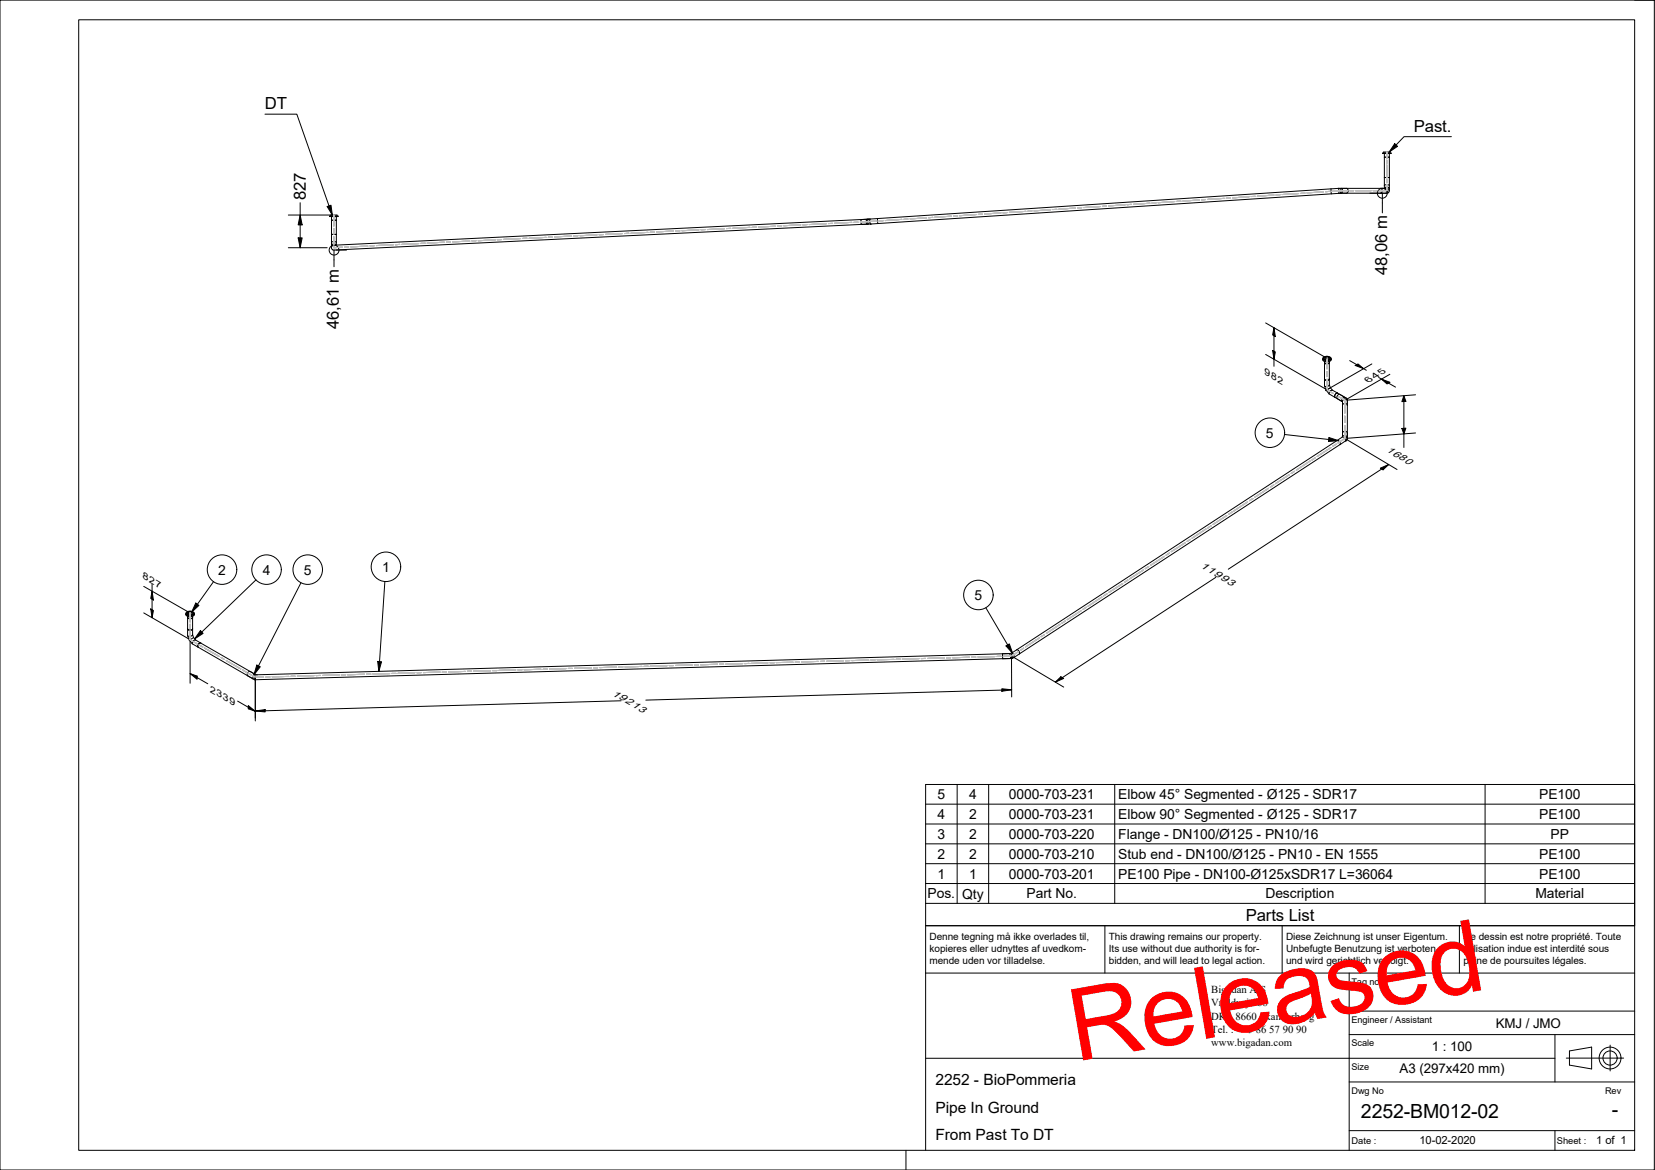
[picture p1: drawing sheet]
<svg xmlns="http://www.w3.org/2000/svg" width="420mm" height="297mm" viewBox="0 0 420 297" stroke-linecap="round" stroke-linejoin="round" font-family="sans-serif">
<!-- layer: 3D Sketch Geometry -->
<g fill="none" stroke="#c0c0c0" stroke-width=".25">
<path d="M352.1 38.6v1.6M84.8 54.6v2.7M84.8 58.1v1.3M145.1 59.9l-4.3 .2M146.7 59.8l-1.1 .1M151.6 59.6l-4.3 .2M153.2 59.5l-1.1 .1M158 59.3l-4.3 .2M159.6 59.2l-1 .1M164.5 59l-4.3 .2M166.1 58.9l-1 .1M171 58.7l-4.3 .2"/>
<path d="M172.6 58.6l-1.1 .1M177.4 58.4l-4.3 .2M179.1 58.3h-1.1M183.9 58.1l-4.3 .2M185.5 58h-1.1M190.4 57.7l-4.3 .2M192 57.6l-1.1 .1M196.8 57.4l-4.3 .2M198.5 57.3l-1.1 .1M203.3 57.1l-4.3 .2M204.9 57l-1.1 .1M209.8 56.8l-4.4 .2"/>
<path d="M211.4 56.7l-1.1 .1M216.2 56.5l-4.3 .2M217.8 56.4l-1.1 .1M222.6 56.1l-4.2 .3M224.2 56l-1 .1M228.9 55.7l-4.2 .3M230.5 55.6l-1.1 .1M235.2 55.3l-4.1 .3M236.8 55.2l-1 .1M241.5 54.9l-4.2 .2M243.1 54.8h-1M247.8 54.5l-4.2 .3"/>
<path d="M249.4 54.4h-1M254.1 54l-4.2 .3M255.7 54h-1.1M260.4 53.7l-4.2 .2M262 53.5l-1.1 .1M266.7 53.2l-4.2 .3M268.3 53.2h-1M273 52.8l-4.2 .3M274.6 52.7l-1 .1M279.3 52.4l-4.2 .3M280.9 52.3l-1 .1M285.6 52l-4.2 .3"/>
<path d="M287.2 51.9l-1.1 .1M291.9 51.6l-4.2 .3M293.5 51.5h-1.1M298.2 51.2l-4.2 .3M299.8 51.1h-1.1M304.5 50.8l-4.2 .2M306.1 50.7h-1M310.8 50.4l-4.2 .2M312.4 50.2l-1.1 .1M317.1 49.9l-4.2 .3M318.7 49.9h-1.1M323.4 49.5l-4.2 .3"/>
<path d="M325 49.4l-1.1 .1M329.7 49.1l-4.2 .3M331.3 49l-1.1 .1M336 48.7l-4.2 .3M337.6 48.6l-1.1 .1M342.2 48.4l-4.1 .2M342.7 48.4h1M344.2 48.4h3.9M348.6 48.4h1M352.1 46.8v1.6h-2M352.1 40.7v.8M352.1 41.9v3.3"/>
<path d="M352.1 45.6v.8M84.8 60.1v2.8l2.1-.1M88.5 62.7l-1 .1M93.4 62.5l-4.3 .2M95 62.4h-1.1M99.9 62.1l-4.4 .2M101.5 62l-1.1 .1M106.3 61.8l-4.3 .2M107.9 61.8h-1.1M112.8 61.5l-4.3 .2M114.4 61.5h-1.1M119.3 61.2l-4.4 .2"/>
<path d="M120.9 61.1l-1.1 .1M125.7 60.9l-4.3 .2M127.3 60.8l-1.1 .1M132.2 60.6l-4.4 .2M133.8 60.5h-1.1M138.6 60.3l-4.3 .2M140.3 60.2h-1.1M336.9 96.3v2.7l1.5 .9M336.9 91v2.6M336.9 94.3v1.3M328.6 119.7l-.8 .5M332.6 117l-3.5 2.4"/>
<path d="M333.9 116.2l-.8 .6M337.9 113.6l-3.5 2.3M339.2 112.8l-.9 .5M339.9 100.7l1.5 .9v3.2M341.4 108.1v3.2l-1.7 1.2M341.4 105.6v1.7M300.9 137.8l-3.6 2.3M302.2 136.9l-.9 .6M306.2 134.3l-3.6 2.3M307.5 133.5l-.9 .6M311.4 130.9l-3.5 2.3M312.8 130l-.9 .6"/>
<path d="M316.7 127.4l-3.5 2.3M318.1 126.6l-.9 .5M322 124l-3.5 2.3M323.4 123.1l-.9 .6M327.3 120.5l-3.5 2.3M48.3 155.6v2.3M48.3 158.5v1.1M269.2 158.5l-3.6 2.3M270.5 157.6l-.9 .6M274.4 155.1l-3.5 2.2M275.8 154.2l-.9 .6M279.7 151.6l-3.5 2.3"/>
<path d="M281.1 150.7l-.9 .6M285 148.2l-3.5 2.2M286.3 147.3l-.8 .6M290.3 144.7l-3.5 2.3M291.6 143.8l-.9 .6M295.6 141.3l-3.5 2.2M296.9 140.4l-.9 .6M48.3 160.2v2.2l1.8 1.1M50.5 163.7l1 .6M51.9 164.5l3.7 2.2M56.1 166.9l.9 .6M57.4 167.7l3.7 2.1"/>
<path d="M61.6 170.1l.9 .5M62.9 170.9l1.9 1h2.1M68.5 171.9h-1M73.3 171.7l-4.2 .1M73.9 171.7h1M79.8 171.5l-4.3 .1M81.3 171.5h-1M86.1 171.4l-4.2 .1M87.8 171.3l-1.1 .1M92.5 171.2l-4.2 .1M93.1 171.1h1M98.9 171l-4.2 .1"/>
<path d="M99.5 171h1M105.3 170.8l-4.3 .1M106.9 170.8h-1M111.7 170.6l-4.2 .2M113.3 170.6h-1M118.2 170.5l-4.3 .1M118.7 170.4h1M124.5 170.3l-4.2 .1M125.1 170.3h1.1M130.9 170.1l-4.2 .1M132.5 170l-1 .1M137.3 169.9l-4.2 .1"/>
<path d="M138.9 169.9h-1M143.7 169.7l-4.2 .2M144.3 169.7h1M150.2 169.6l-4.3 .1M150.7 169.5h1M156.5 169.4l-4.2 .1M158.2 169.3l-1.1 .1M162.9 169.2l-4.2 .1M164.5 169.1l-1 .1M169.3 169l-4.2 .1M169.9 169h1M175.7 168.9h-4.2"/>
<path d="M176.3 168.8h1M182.2 168.6l-4.3 .2M183.7 168.6h-1M188.6 168.5l-4.3 .1M190.2 168.4l-1.1 .1M194.9 168.3l-4.2 .1M195.5 168.3h1.1M201.3 168.1l-4.2 .1M201.9 168.1h1M207.7 167.9l-4.2 .1M209.3 167.9h-1M214.2 167.8l-4.3 .1"/>
<path d="M215.7 167.7l-1 .1M220.6 167.6l-4.3 .1M221.1 167.5h1.1M226.9 167.4l-4.2 .1M228.6 167.3l-1.1 .1M233.3 167.2l-4.2 .1M234.9 167.2h-1M239.7 167l-4.2 .2M241.3 167h-1M246.1 166.9l-4.2 .1M246.7 166.8h1M252.6 166.7l-4.3 .1"/>
<path d="M254.1 166.6l-1 .1M258.6 165.4l-1.8 1.2h-2.1M259.9 164.5l-.9 .6M263.9 162l-3.6 2.2M265.2 161.1l-.9 .6"/>
</g>
<!-- layer: Visible -->
<g fill="none" stroke="#000" stroke-width=".25">
<path d="M351 38.8h2.2v.2h-2.2zM351.3 38.8v-.2h1.6v.2M351.5 39h.1M351.5 39.9h1.2M351.5 39v8.8M352.7 39v.9M352.7 39.9v7.2M83.7 54.8h2.2v.2h-2.2zM84 54.8v-.2h1.6v.2M84.2 55.9v3.6h1.2h-1.2v3.4M84.2 55.9h1.2M84.2 55v.9"/>
<path d="M85.4 55v.9M85.4 55.9l-.1 6.3-.2-.2-.5-.1-.4 .2v.3M218.6 55.9l1.6-.2-.2 .1-.1 .5 .1 .5 .3 .1h-1.6l-.2-.4zM220.2 55.7l-135.6 6.6-.4 .2v.6l.2 .3 .4 .1 135.8-6.6M220.3 55.7h.2M220.5 55.7l-.2 .5 .3 .7M220.6 56.9h.4M220.9 55.6l-.4 .1M220.9 55.6l-.1 .7 .2 .6M220.9 55.6l-.7 .1M221 56.9h.1M222.8 55.5v1.3"/>
<path d="M222.8 56.8l-1.8 .1M337.9 47.9l.1 1.3M337.9 47.9l-117 7.7M339.8 47.8h12.5l.4 .6-.1 .4-.4 .3h-11.7M339.8 47.8l.1 .6v.7M339.8 47.8h.1M339.8 47.8l-1.9 .1M340.2 47.8l.3 .7-.1 .5-.3 .1M340.5 47.8l.3 .4v.6l-.3 .3M340.5 49.1l-117.7 7.7M341.8 47.8l.3 .1 .2 .4-.2 .6-.3 .2M350.5 47.8l.4 .4-.1 .7-.3 .2"/>
<path d="M351.5 47.1l.3-.2 .9 .2M351.5 45.1h1.2M351.5 47.8l.4-.3h.4l.4 .4M351.8 47.8l.3 .1 .2 .4-.1 .5-.4 .3M352.7 47.1v1.3M84.2 61.5l.4-.2 .8 .2M335.8 91.1l.2 .6 .6 .2 .9-.1 .4-.2 .1-.5M335.8 90.9l.7-.4h.5l.8 .2 .2 .5-.5 .4-1 .1-.7-.4zM336.1 90.9h-.1l.1 .3 .5 .4 .9-.2 .3-.4-.1-.1M336.2 90.7l.5-.2 .9 .2a.79 .79 0 0 1-.5 .7 .79 .79 0 0 1-.8-.1l-.2-.3zM336.3 96.2l.1 .3 .4 .1 .6-.1 .1-.3M336.3 92l.1 .3 .4 .1 .6-.1 .1-.3"/>
<path d="M336.3 91.8l.1 6.3h.6l.5-.2v-6.1M336.3 98l.4 1.1M336.4 90.7l.6-.1 .4 .2-.1 .4-.5 .1a.35 .35 0 0 1-.4-.1 .35 .35 0 0 1 0-.5zM336.4 91.6h.2zM336.7 99.1l.7 .9M337.5 97.7l.3 .8M337.7 91.3h.1zM337.8 98.5l-1.1 .6M337.8 98.5l.4 .5M338.2 99l-.6 .4-.2 .6M338.2 99l1.4 .8M339.6 99.8l-.4 .1-.2 .2-.2 .3 .2 .5"/>
<path d="M339.6 99.8l2.3 1.3M337.4 100l3.3 1.9-1.3-.7 .1-.8 .6-.3 1.4 .8h-.3l-.5 .3-.1 .6 .2 .3M339.8 111.8l.4 .6v.5l-81.4 53.1M340.7 111l.3-.3 .5-.1 .5 .3 .1 .3M340.7 111l-83.9 54.8-2.3 .2 .1 1.2h1.9l-.2-1.3-189.2 5.4a4.2 4.2 0 0 1-3.7-.8l-.6 .4 .1 .7M340.8 102.9l.1-.3 .5-.2 .4 .1 .3 .4M340.8 110l.1-.3 .5-.2 .4 .1 .3 .4M341.1 111l.4 .2 .2 .6-1.5 1.1M341.3 110.8l.4 .1 .4 .4-.1 .4-.4 .3M341.4 101.1h.4l.3 .2v10.1M341.6 111.9h.1M342.1 101.8l-.4-.5-.5 .1-.4 .4v9.1"/>
<path d="M47.2 155.8l.1 .5 .7 .3 1.1-.2 .3-.6M47.2 155.5l.6-.3h.8l.6 .3 .2 .4-.6 .5h-1l-.6-.3zM47.5 155.6h-.2h.2M47.5 155.4l.7-.2 .6 .1a.5 .5 0 0 1 .1 .7 .5 .5 0 0 1-.7 .1l-.6-.2zM47.6 156.7l.4 .4 .6-.1 .3-.3M47.6 159.7l.4 .3h.6l.3-.3M47.6 156.5v4.9M47.8 155.5l.6-.2a.35 .35 0 0 1 .4 .5 .35 .35 0 0 1-.5 .2l-.5-.1zM48.5 156.2l.2 .1zM48.9 156.5v4.7l-.7 .4-.6-.2M49 155.6h.2l-.2 .4-.4 .2-.9-.1-.2-.5M49 156h.2z"/>
<path d="M47.6 161.4l.4 1.1M48 162.5l.8 .9M48.9 161.1l.2 .8M49.1 161.9l-1.1 .6M49.1 161.9l.6 .6M49.6 162.5l-.6 .3-.2 .6 1.5 .9M49.6 162.5l1.4 .8M50.3 164.3l14.3 8.3M51 163.3l-.3-.1-.3 .3-.2 .4 .1 .4M51 163.3l13.7 7.9-.5 .5 .1 .7M64.8 171.4l-.2 .6v.6M65.3 171.3l-.1 .1"/>
<path d="M256.8 166l.2 .7v.5M257 167.2l-192.4 5.4M257.1 165.9l.3 .5v.5M257.4 166.9l-.4 .3M258.1 165l.5 .1 .3 .6-.1 .3M258.8 166l-1.4 .9"/>
<circle cx="336.1" cy="91.3" r=".07"/>
<circle cx="337.2" cy="91.6" r=".07"/>
<circle cx="47.4" cy="156" r=".09"/>
<circle cx="47.9" cy="156.3" r=".07"/>
</g>
<!-- layer: Symbol -->
<g fill="none" stroke="#000" stroke-width=".25">
<path d="M67.3 29h8.1l9 25.6M354.1 36.5l.7 .7-2.1 1.4zM368.5 34.7h-12.1l-3.7 3.9M83.1 52.4l.9-.3 .4 2.5zM326.1 110.3l13.7 1.6M337.4 111.1l2.4 .8-2.5 .2zM49.7 153.1l.8 .6-1.9 1.7zM54.2 147.6l-5.6 7.8M65 147.2l-15.6 15M76.4 147.9l-11.9 23.4M97.7 147.6l-1.5 22.9M250.3 154.3l6.8 11.6"/>
<path d="M50.9 160.1l.7 .7-2.2 1.4zM65.2 168.9l.9 .4-1.6 2zM95.9 167.9l1 .1-.7 2.5zM255.4 164l.8-.5 .9 2.4zM243 199.2v30.1M251 199.2v30.1M283 199.2v30.1M377 199.2v30.1M235 204.2h180M235 209.2h180M235 214.2h180M235 219.3h180"/>
<path d="M235 224.3h180v-25.1h-180v30.1M235 229.3v5.7h180v-5.7M415 224.3v5h-180"/>
<circle cx="322.4" cy="109.9" r="3.7"/>
<circle cx="56.4" cy="144.6" r="3.7"/>
<circle cx="67.7" cy="144.6" r="3.7"/>
<circle cx="78.1" cy="144.6" r="3.7"/>
<circle cx="98" cy="143.9" r="3.7"/>
<circle cx="248.4" cy="151.1" r="3.7"/>
</g>
<!-- layer: Border -->
<path d="M0 0h420v297h-420zM20 5h395v287h-395zM415 0h5M230 292v5" fill="none" stroke="#000" stroke-width=".25"/>
<!-- layer: Title -->
<g fill="none" stroke="#000" stroke-width=".25">
<path d="M280.5 235v12M325.5 235v12M370.5 235v12M415 235h-180v57M235 247h180M342.5 256.7h72.5M342.5 247v45M235 268.7h159.8M342.5 274.7h72.5M342.5 262.7h72.5M394.8 262.7v12M397.6 268.6h14.6"/>
<path d="M398.4 266.8l5.7-1v5.6l-5.7-1zM408.8 265.3v6.6M342.5 287h72.5M394.8 287v5"/>
<circle cx="408.7" cy="268.6" r="2.77"/>
<circle cx="408.7" cy="268.6" r="1.8"/>
</g>
<!-- layer: Dimension -->
<g fill="none" stroke="#000" stroke-width=".25">
<path d="M73.2 54.6h11M76.2 54.6l.5 2.5h-1zM76.2 51.5v11.4M347.8 49.1h3M350.9 49.1v4.9M73.2 62.9h9.9M75.7 60.4h1l-.5 2.5zM84.8 63.5v4.2M85.3 63.5h2.7M321.3 90l15.6 9-.4 .2M321.3 82l15.6 9-.4 .2M323.1 89l.7 .4-.4 1.8z"/>
<path d="M323.4 83.2l.4 2.3-.7-.5zM323.4 83.2v9.8M342.6 91.6l4.3 2.4M344 92.8l.8-.4 1.4 1.2zM348.3 92.4l-11.1 6.3M350 95.8l4.3 2.5M350.7 96.3l2.1 .8-.7 .4zM352.8 95l-11 6.4M341.8 111.5l12.9 7.7M350.4 118.9l2.2-1-1.5 1.4zM352.6 117.9l-40.8 26.6M355.9 108.8l1-.1-.5 1.5z"/>
<path d="M356.4 100.5l.5 1.4-1 .1zM356.4 100.5v13.1M359.4 109.9l-17.5 1.4M359.4 100.2l-17.5 1.4M36.5 148.9l11.4 6.5M36.5 155.6l11.4 6.6M38.3 154.6l.6 .4-.3 1.8zM38.6 150.1l.3 2.2-.6-.4zM38.6 148.3v8.5M308.7 146.6l-40.8 26.6M48.3 171l1.7 .6v.9zM48.3 171l4.4 2.6"/>
<path d="M48.3 162.8v10.7M60.3 178l4.5 2.6M63 179.1l1.8 1.5-1.8-.7zM64.8 172.4v-.5v11.1M157.7 177.9l-92.9 2.6M254.3 174.9l2.5 .2-2.5 .4zM256.8 166.9v-.3v10.3M256.8 175.1l-92.8 2.6M257.2 166.8l12.8 7.6M267.9 173.2l1.4-1.4 .7 .4zM64.8 180.5l2.5-.3v.5z"/>
<circle cx="350.9" cy="49.1" r="1.25"/>
<circle cx="84.8" cy="63.5" r="1.25"/>
</g>
<g fill="#000">
<path d="M76.2 54.6l.5 2.5h-1z" fill-rule="evenodd"/>
<path d="M75.7 60.4h1l-.5 2.5z" fill-rule="evenodd"/>
<path d="M323.1 89l.7 .4-.4 1.8z" fill-rule="evenodd"/>
<path d="M323.4 83.2l.4 2.3-.7-.5z" fill-rule="evenodd"/>
<path d="M344 92.8l.8-.4 1.4 1.2z" fill-rule="evenodd"/>
<path d="M350.7 96.3l2.1 .8-.7 .4z" fill-rule="evenodd"/>
<path d="M350.4 118.9l2.2-1-1.5 1.4z" fill-rule="evenodd"/>
<path d="M355.9 108.8l1-.1-.5 1.5z" fill-rule="evenodd"/>
<path d="M356.4 100.5l.5 1.4-1 .1z" fill-rule="evenodd"/>
<path d="M38.3 154.6l.6 .4-.3 1.8z" fill-rule="evenodd"/>
<path d="M38.6 150.1l.3 2.2-.6-.4z" fill-rule="evenodd"/>
<path d="M48.3 171l1.7 .6v.9z" fill-rule="evenodd"/>
<path d="M63 179.1l1.8 1.5-1.8-.7z" fill-rule="evenodd"/>
<path d="M254.3 174.9l2.5 .2-2.5 .4z" fill-rule="evenodd"/>
<path d="M267.9 173.2l1.4-1.4 .7 .4z" fill-rule="evenodd"/>
<path d="M64.8 180.5l2.5-.3v.5z" fill-rule="evenodd"/>
</g>
<!-- layer: Symbol -->
<g fill="#000">
<path d="M354.1 36.5l.7 .7-2.1 1.4z" fill-rule="evenodd"/>
<path d="M83.1 52.4l.9-.3 .4 2.5z" fill-rule="evenodd"/>
<path d="M337.4 111.1l2.4 .8-2.5 .2z" fill-rule="evenodd"/>
<path d="M49.7 153.1l.8 .6-1.9 1.7z" fill-rule="evenodd"/>
<path d="M50.9 160.1l.7 .7-2.2 1.4z" fill-rule="evenodd"/>
<path d="M65.2 168.9l.9 .4-1.6 2z" fill-rule="evenodd"/>
<path d="M95.9 167.9l1 .1-.7 2.5z" fill-rule="evenodd"/>
<path d="M255.4 164l.8-.5 .9 2.4z" fill-rule="evenodd"/>
</g>
<text font-size="25.5" fill="#f00" x="273" y="269.6" transform="rotate(-10 273 269.6)">Released</text>
<g font-size="5">
<text x="345.5" y="283.7">2252-BM012-02</text>
<text x="409.2" y="283.3">-</text>
</g>
<g font-size="4.2">
<text x="67.3" y="27.8">DT</text>
<text x="358.9" y="33.5">Past.</text>
<text x="77.7" y="50.7" transform="rotate(-90 77.7 50.7)">827</text>
<text x="352.1" y="69.9" transform="rotate(-90 352.1 69.9)">48,06 m</text>
<text x="86" y="83.6" transform="rotate(-90 86 83.6)">46,61 m</text>
<text x="316.3" y="233.7">Parts List</text>
</g>
<g font-size="3.9">
<text x="237.5" y="275.5">2252 - BioPommeria</text>
<text x="237.5" y="282.5">Pipe In Ground</text>
<text x="237.5" y="289.5">From Past To DT</text>
</g>
<g font-size="3.5">
<text x="321.4" y="111.1">5</text>
<text x="55.4" y="145.9">2</text>
<text x="66.7" y="145.9">4</text>
<text x="77.2" y="145.9">5</text>
<text x="97" y="145.2">1</text>
<text x="247.4" y="152.3">5</text>
<text x="238" y="202.9">5</text>
<text x="246" y="202.9">4</text>
<text x="256.1" y="202.9">0000-703-231</text>
<text x="283.9" y="203">Elbow 45° Segmented - Ø125 - SDR17</text>
<text x="390.7" y="202.9">PE100</text>
<text x="238" y="207.9">4</text>
<text x="246" y="208">2</text>
<text x="256.1" y="208">0000-703-231</text>
<text x="283.9" y="208">Elbow 90° Segmented - Ø125 - SDR17</text>
<text x="390.7" y="208">PE100</text>
<text x="238" y="213">3</text>
<text x="246" y="213">2</text>
<text x="256.1" y="213">0000-703-220</text>
<text x="283.9" y="213">Flange - DN100/Ø125 - PN10/16</text>
<text x="393.7" y="213">PP</text>
<text x="238" y="218">2</text>
<text x="246" y="218">2</text>
<text x="256.1" y="218">0000-703-210</text>
<text x="283.9" y="218">Stub end - DN100/Ø125 - PN10 - EN 1555</text>
<text x="390.7" y="218">PE100</text>
<text x="238" y="223">1</text>
<text x="246" y="223">1</text>
<text x="256.1" y="223">0000-703-201</text>
<text x="283.9" y="223.1">PE100 Pipe - DN100-Ø125xSDR17 L=36064</text>
<text x="390.7" y="223">PE100</text>
<text x="235.5" y="228.1">Pos.</text>
<text x="244.3" y="228.1">Qty</text>
<text x="260.6" y="228.1">Part No.</text>
<text x="321.3" y="228.1">Description</text>
<text x="389.8" y="228.1">Material</text>
</g>
<g font-size="3.4">
<text x="379.8" y="260.9">KMJ / JMO</text>
<text x="363.5" y="266.9">1 : 100</text>
<text x="355.3" y="272.5">A3 (297x420 mm)</text>
</g>
<g font-size="2.8">
<text x="360.3" y="290.5">10-02-2020</text>
<text x="405.3" y="290.5">1 of 1</text>
</g>
<g font-size="2.7">
<text x="307.5" y="252">Bigadan A/S</text>
<text x="307.5" y="255.5">Vroldvej 168</text>
<text x="307.5" y="262.3">Tel. : +45</text>
<text x="307.5" y="258.9">DK - 8660 Skanderborg</text>
<text x="318.9" y="262.3">86</text>
<text x="322.2" y="262.3">57</text>
<text x="325.7" y="262.3">90</text>
<text x="329.1" y="262.3">90</text>
<text x="307.5" y="265.7">www.bigadan.com</text>
</g>
<g font-size="2.6">
<text x="351.8" y="114.6" transform="rotate(30 351.8 114.6)">1680</text>
<text x="304.6" y="144" transform="rotate(30 304.6 144)">1</text>
<text x="306.3" y="145" transform="rotate(30 306.3 145)">1</text>
<text x="309.7" y="147" transform="rotate(30 309.7 147)">9</text>
</g>
<g font-size="2.5">
<text x="308" y="146" transform="rotate(30 308 146)">9</text>
<text x="311.3" y="147.9" transform="rotate(30 311.3 147.9)">3</text>
<text x="155.3" y="176.3" transform="rotate(30 155.3 176.3)">1</text>
<text x="156.9" y="177.3" transform="rotate(30 156.9 177.3)">9</text>
<text x="158.6" y="178.3" transform="rotate(30 158.6 178.3)">2</text>
<text x="160.2" y="179.2" transform="rotate(30 160.2 179.2)">1</text>
<text x="161.9" y="180.2" transform="rotate(30 161.9 180.2)">3</text>
<text x="236" y="238.5">Denne tegning må ikke overlades til,</text>
<text x="281.5" y="238.5">This drawing remains our property.</text>
<text x="326.5" y="238.5">Diese Zeichnung ist unser Eigentum.</text>
<text x="371.5" y="238.5">Ce dessin est notre propriété. Toute</text>
<text x="236" y="241.6">kopieres eller udnyttes af uvedkom-</text>
<text x="236" y="244.8">mende uden vor tilladelse.</text>
<text x="281.5" y="244.8">bidden, and will lead to legal action.</text>
<text x="281.5" y="241.6">Its use without due authority is for-</text>
<text x="326.5" y="241.6">Unbefugte Benutzung ist verboten</text>
<text x="326.5" y="244.8">und wird gerichtlich verfolgt.</text>
<text x="371.5" y="241.6">utilisation indue est interdité sous</text>
<text x="371.5" y="244.8">peine de poursuites légales.</text>
</g>
<g font-size="2.4">
<text x="321" y="95.1" transform="rotate(30 321 95.1)">9</text>
<text x="322.6" y="96" transform="rotate(30 322.6 96)">8</text>
<text x="350.7" y="95.3" transform="rotate(-30 350.7 95.3)">5</text>
<text x="324.2" y="97" transform="rotate(30 324.2 97)">2</text>
<text x="347.4" y="97.2" transform="rotate(-30 347.4 97.2)">6</text>
<text x="349.1" y="96.3" transform="rotate(-30 349.1 96.3)">4</text>
<text x="36.2" y="146.8" transform="rotate(30 36.2 146.8)">8</text>
<text x="37.8" y="147.7" transform="rotate(30 37.8 147.7)">2</text>
<text x="39.4" y="148.7" transform="rotate(30 39.4 148.7)">7</text>
<text x="53.3" y="175.6" transform="rotate(30 53.3 175.6)">2</text>
<text x="54.9" y="176.5" transform="rotate(30 54.9 176.5)">3</text>
<text x="56.5" y="177.5" transform="rotate(30 56.5 177.5)">3</text>
<text x="58.2" y="178.4" transform="rotate(30 58.2 178.4)">9</text>
<text x="343.1" y="290.4">Date :</text>
<text x="395.2" y="290.4">Sheet :</text>
</g>
<g font-size="2.3">
<text x="343.1" y="250">Tag no.</text>
<text x="343.1" y="259.7">Engineer / Assistant</text>
<text x="343.1" y="265.7">Scale</text>
<text x="343.1" y="271.7">Size</text>
<text x="343.1" y="277.7">Dwg No</text>
<text x="407.5" y="277.7">Rev</text>
</g>
</svg>
